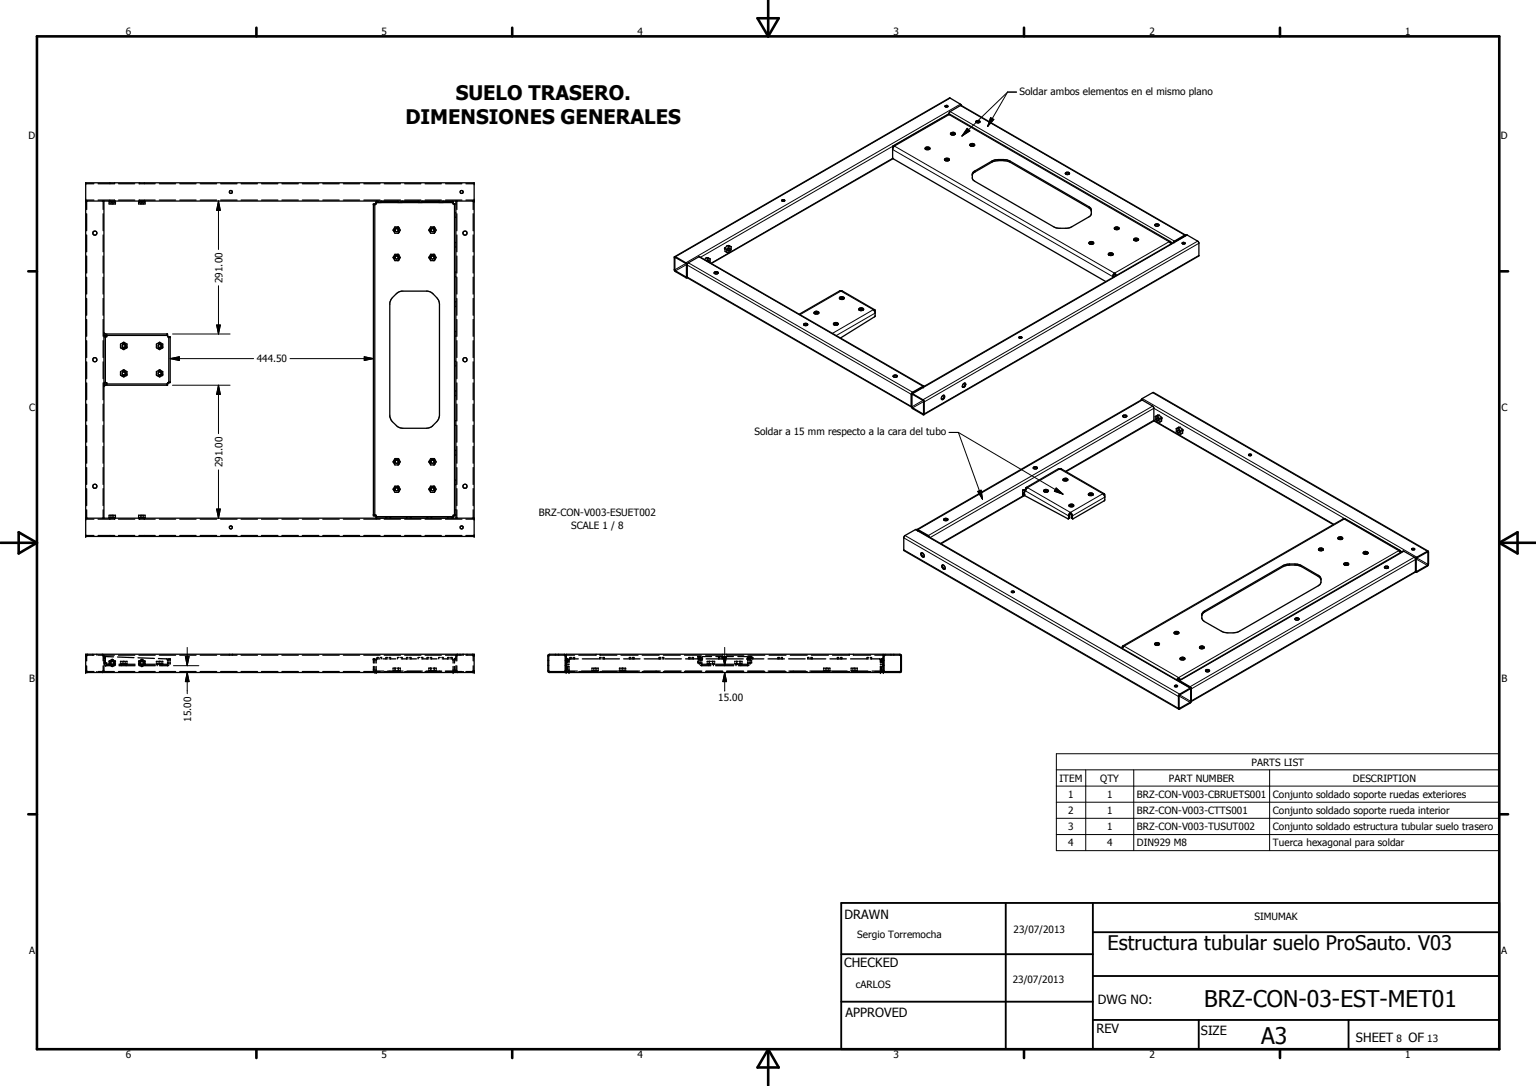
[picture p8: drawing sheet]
<svg xmlns="http://www.w3.org/2000/svg" width="420mm" height="297mm" viewBox="0 0 420 297" stroke-linecap="round" stroke-linejoin="round" font-family="sans-serif">
<g fill="none" stroke="#000" stroke-width=".35">
<path d="M244.3 39.9l-.1 3.3 .1 .2 58.2 33.6M244.3 39.9l.4 .1-.5 .7M244.3 39.9l14.9-8.6h.7l60.3 34.8M258.5 29l.5-.2 .3 .3-.4 .2zM258.5 29.2h.8M259.5 31.4l.3-.8 3.2-1.7 61.3 35.4M260 36.7l.6-.2 .7 .2M260 36.4a.74 .74 0 0 1 1.3 .3 .69 .69 0 0 1-.7 .3 .69 .69 0 0 1-.6-.6zM260.3 36.9l.3-.3 .5 .3M263 28.9l-.3-.4-3-1.7-75.2 43.4M265.3 39.5a.77 .77 0 0 1 1.3 .2l-.3 .3h-.6l-.3-.2zM265.4 39.8l.6-.3 .6 .3"/>
<path d="M265.5 39.9l.5-.2 .3 .2M267 33.1a.57 .57 0 0 1 .6-.2 .57 .57 0 0 1 .4 .5 .57 .57 0 0 1-.6 .2 .57 .57 0 0 1-.4-.5zM267 33.4l.5-.3 .5 .3M23.4 50h106.3v96.7h-106.3zM23.4 55h106.3M23.4 50.2h2.3M23.4 54.7h2.3M23.7 55v2.3M23.7 58.5v4.6M26.8 50.2h4.5M26.8 54.7h4.5M28.2 55v2.3"/>
<path d="M28.2 58.5v4.6M28.4 55v86.7M29.8 55v.8h1.8v-.8M29.8 55.1h.1M30 50v.1M30 50.2h.1M30 54.7v.4h1.4M30.3 55v.3M30.3 55.5v.3M30.5 55h.1M30.7 55h.1M30.7 55.1v.7"/>
<path d="M30.9 55h.1M31.1 55v.3M31.1 55.5v.3M31.4 50v.1M31.4 50.2h.1M31.4 54.7v.4M31.5 55.1h.1M32.4 50.2h4.5M32.4 54.7h4.5M37.9 55v.8h1.8v-.8M37.9 55.1h.1M38 50.2h4.4"/>
<path d="M38 54.7h4.4M38.1 55.1h1.4M38.2 50v.1M38.2 50.2h.1M38.2 54.7v.4M38.4 55v.3M38.4 55.5v.3M38.6 55h.1M38.8 55h.1M38.8 55.1v.7M39.1 55h.1M39.2 55v.3"/>
<path d="M39.2 55.5v.3M39.5 50v.1M39.5 50.2h.1M39.5 54.7l-.1 .4M39.6 55.1h.1M43.6 50.2h4.4M43.6 54.7h4.4M49.2 50.2h4.4M49.2 54.7h4.4M54.8 50.2h4.5M54.8 54.7h4.5M60.4 50.2h4.4"/>
<path d="M60.4 54.7h4.4M65.9 50.2h4.5M65.9 54.7h4.5M71.5 50.2h4.5M71.5 54.7h4.5M77.1 50.2h4.5M77.1 54.7h4.5M82.7 50.2h4.5M82.7 54.7h4.5M88.3 50.2h4.5M88.3 54.7h4.5M93.9 50.2h4.5"/>
<path d="M93.9 54.7h4.5M99.5 50.2h4.5M99.5 54.7h4.5M102.5 55.8v85.1M102.9 55.4h21M103.2 55v.4M103.5 55.1h-.6v.7h-.8v85.1h.8v.8h3.1M104 55.1h5.2M104.4 55v.4M105.1 50.2h4.4M105.1 54.7h4.4M108.7 55v.4"/>
<path d="M109.6 55.1h5.2M110 55v.4M110.7 50.2h4.4M110.7 54.7h4.4M114.4 55v.4M115.2 55.1h5.2M115.6 55v.4M116.3 50.2h4.4M116.3 54.7h4.4M120 55v.4M120.9 55.1h3v.7h.8M121.2 55v.4"/>
<path d="M121.9 50.2h4.5M121.9 54.7h4.5M124.3 55.8v85.1M124.7 55v86.7M124.7 58.2h-.3v1.2h.3M125 55v2.3M125 58.5v4.6M125.9 52.2a.42 .42 0 0 1 .7 .1 .42 .42 0 0 1-.3 .6l-.4-.2zM127.5 50.2h2.2M127.5 54.7h2.2M129.4 55v2.3M129.4 58.5v4.6"/>
<path d="M213.9 54.9l.4-.1 .3 .1M213.9 55h.7M213.9 55l.2-.4 .4 .1 .1 .3M244.3 43.4l-49.7 28.7M253.1 40.5l.2-.2 .6-.1 .5 .4-.4 .3h-.6l-.3-.2zM253.1 40.8l.4-.3 .8 .3M253.3 40.9l.4-.3 .5 .3M258.4 43.8l.6-.2 .6 .2M258.6 43.9l.3-.2 .5 .2M259.6 43.8a.63 .63 0 0 0-.6-.5 .63 .63 0 0 0-.6 .4l.2 .2M259.6 43.8l-.4 .2-.6-.1M266 47.9l.5-.7 5-3 1.5-.3 2.5 .2 .8 .3 21.5 12.4 .7 .9"/>
<path d="M266.3 47l5.2-3.1 1.5-.3 2.5 .1 22.5 12.9 .5 .7v1.2l-.5 .7-5.3 3.1-1 .1-3-.1-22-12.7-.7-.8v-1.3zM291.4 47.4l.3-.3 .8 .2a.56 .56 0 0 1-.5 .5 .56 .56 0 0 1-.6-.4zM291.5 47.5l.5-.2 .5 .2M23.7 64.3v4.6M23.7 70v4.7M23.7 75.8v4.6M28.2 64.3v4.6M28.2 70v4.7M28.2 75.8v4.6M107.6 62.7v.2M107.6 63v.2M107.6 70.2v.2"/>
<path d="M107.6 70.5v.2M107.9 63.3a.67 .67 0 0 1 .6-1 .67 .67 0 0 1 .6 1M107.9 70.8a.67 .67 0 0 1 .6-1 .67 .67 0 0 1 .6 1M108 69.6h1l.5 .8-.5 .9h-1l-.5-.9zM108 62.1h1l.5 .8-.5 .9h-1l-.5-.9zM108.7 69.6h.2M108.7 62.1h.2M108.9 71.2l-.2 .1M108.9 63.8h-.2M109 69.7l.2 .1M109 62.2l.2 .1M109.2 71.1l-.2 .1"/>
<path d="M109.2 63.6l-.2 .1M117.4 62.7v.2M117.4 63v.2M117.4 70.2v.2M117.4 70.5v.2M117.8 63.3a.67 .67 0 0 1 .5-1 .67 .67 0 0 1 .6 1M117.8 70.8a.67 .67 0 0 1 .5-1 .67 .67 0 0 1 .6 1M117.8 69.6h1l.5 .8-.5 .9h-1l-.5-.9zM117.8 62.1h1l.5 .8-.5 .9h-1l-.5-.9zM118.6 62.1h.1M118.6 69.6h.1M118.7 63.8h-.1"/>
<path d="M118.7 71.2l-.1 .1M118.8 62.2l.1 .1M118.8 69.7l.1 .1M118.9 63.6l-.1 .1M118.9 71.1l-.1 .1M124.7 66.3h-.3v1.3h.3M124.7 74.4h-.3v1.3h.3M125 64.3v4.6M125 70v4.7M125 75.8v4.6M129.4 64.3v4.6M129.4 70v4.7"/>
<path d="M129.4 75.8v4.6M184.5 70.2h.3l3.1 2v3.7h-.3l-3-1.8zM184.6 70.4l3.1 1.8v3.5l-3.1-1.8zM187.9 72.5l.3-.6 3.2-1.7 61.3 35.4M187.9 75.7l.1 .3 61.3 35.3M188 75.9l-.1 .1M193.2 70.5h.5l.6 .3M193.2 70.5l-.5 .5M193.2 70.5l.5 .3M193.5 71.4l.4-.2v.5M193.7 70.8h.6M193.7 70.8l-.5 .5"/>
<path d="M194.3 70.8l-.2 1M195.4 74.7l.3-.2 .7 .2M195.4 74.8a.51 .51 0 0 1 .5-.5 .51 .51 0 0 1 .5 .5M195.4 74.8l.3 .1 .7-.1M198.2 67.9l.1 .8 .5 .3M198.2 67.9l.6 .3M198.8 68.2v.8M198.9 67.2h.6l.5 .3M198.9 67.2l-.7 .7M198.9 67.2l.5 .2M199.2 68.2l.5-.3v.4l-.3 .3-.3-.1zM199.4 67.4l.6 .1"/>
<path d="M199.4 67.4l-.6 .8M200 67.5v.8l-.6 .8-.6-.1M297.9 66.6a.94 .94 0 0 1 1.2 0M298.1 66.8l.3-.3 .5 .3M299.1 66.6l.1-.1a.66 .66 0 0 0-.7-.4 .66 .66 0 0 0-.6 .4l.2 .2M299.1 66.6l-.4 .2-.6-.1M303.2 69.7l.4-.2 .8 .2M303.2 69.4a.64 .64 0 0 1 .7-.3 .64 .64 0 0 1 .5 .6 .72 .72 0 0 1-1.2-.3zM303.4 69.8l.3-.2 .5 .2M304.8 62.3a.63 .63 0 0 1 .7-.3 .63 .63 0 0 1 .5 .6l-.6 .2-.5-.1zM304.9 62.6l.4-.2 .8 .2M304.9 75.1l-.3 .3v.4"/>
<path d="M304.9 74.7l-.4 .4-.1 .8M304.9 74.7v.4M304.9 75.1l.2 .4M304.9 74.7l.5 .7M305 62.7l.3-.2 .6 .2M310.2 65.7l.4-.3 .8 .3M310.2 65.3h1.1a.53 .53 0 0 1-.3 .7 .53 .53 0 0 1-.7-.2l-.2-.2zM310.3 65.8l.3-.2 .6 .2M315.9 61.6l.3-.3h.5l.3 .3M315.9 61.6a.65 .65 0 0 0 1.1 0M315.9 61.6l.6-.2 .5 .2M320.2 66.1h-.4l.4 .7"/>
<path d="M320.2 66.1l.1 .6M323.4 66.6a.36 .36 0 0 1 .4-.3 .36 .36 0 0 1 .3 .3M323.4 66.6h.7M324.2 64.5l-3.1 1.8M324.3 64.3l-3 1.7-.4 .4M324.3 64.3l.1 .1M23.7 81.6v4.6M23.7 87.4v4.6M23.7 93.2v4.6M23.7 99v4.6M28.2 81.6v4.6M28.2 87.4v4.6"/>
<path d="M28.2 93.2v4.6M28.2 99v4.6M28.4 91.4h17.4v.7h.8v12.5h-.8v.8h-17.4M28.4 91.7h17.4M28.4 91l.4 .4M28.8 92.1v12.5M29.2 91.4v.1M29.2 91.6v.5h-.8M33 94.1l.9-.5 .8 .5v1l-.8 .5-.9-.5zM33 94.9l.1 .1M33.1 95.1l.1 .1M33.5 94.1a.66 .66 0 0 1 1 .5 .66 .66 0 0 1-1 .6"/>
<path d="M33.6 93.8h.2M33.9 93.8h.2M34.6 95.1l-.1 .1M34.7 94.9v.1M42.8 94.1l.9-.5 .8 .5v1l-.8 .5-.9-.5zM42.8 94.9l.1 .1M43 95.1v.1M43.3 94.1a.65 .65 0 0 1 1 .5 .65 .65 0 0 1-1 .6M43.5 93.8h.1M43.8 93.8h.1M44.4 95.1l-.1 .1M44.5 94.9v.1"/>
<path d="M46.2 92.1v12.5M107.3 81.4l1.4-1.3 1.1-.5h7.2l1.2 .5 1.3 1.3 .5 .8 .2 1v30.4l-.2 1-1.8 2-.9 .5h-7.1a4.1 4.1 0 0 1-3.1-2l-.5-1.2v-31.1zM124.7 82.5h-.3v1.3h.3M124.7 90.7h-.3v1.2h.3M124.7 98.8h-.3v1.3h.3M125 81.6v4.6M125 87.4v4.6M125 93.2v4.6M125 99v4.6M129.4 81.6v4.6M129.4 87.4v4.6M129.4 93.2v4.6"/>
<path d="M129.4 99v4.6M219.8 88.8a.58 .58 0 0 1 .6-.4 .58 .58 0 0 1 .5 .4M219.8 88.8a.7 .7 0 0 0 1.1 0M219.9 88.9l.3-.3 .7 .3M222.7 85.7l.5-.2 .7 .2M222.9 85.9l.3-.3h.4l.1 .3M223 85.9h.7M223.9 85.7a.57 .57 0 0 0-.6-.6 .57 .57 0 0 0-.5 .7l.2 .1M223.9 85.7l-.2 .2M228 88.8l.4-.3 .6 .1 .2 .2M228.2 88.9l.4-.3 .5 .3M229.2 88.7l.1-.1a.67 .67 0 0 0-.7-.4 .67 .67 0 0 0-.6 .5l.4 .2h.6"/>
<path d="M229.2 88.7l-.2 .2M229.7 81.3a.68 .68 0 0 1 .7-.2 .68 .68 0 0 1 .5 .6 .63 .63 0 0 1-.8 .3 .63 .63 0 0 1-.4-.7zM229.7 81.7l.4-.3 .8 .3M229.9 81.8l.4-.2 .4 .2M235 84.7l-.1-.1a.66 .66 0 0 1 .7-.4 .66 .66 0 0 1 .6 .6M235 84.8l.6-.3 .6 .3M235 84.7l.2 .2M235.2 84.9a.48 .48 0 0 1 .8 0M236.2 84.8l-.5 .2-.5-.1M239.2 84.7l.2 .2-.1 1.7-9.4 5.9M239.2 84.7l-8.8-5.1-.6-.1-11.2 6.4M239.2 84.7h-.3l.5 .8"/>
<path d="M278.7 92.2l.6-.1 .3 .2-.4 .2zM279.5 92.4l-.4-.2-.3 .2M23.7 104.7v4.6M23.7 110.5v4.6M23.7 116.3v4.6M28.2 104.7v4.6M28.2 110.5v4.6M28.2 116.3v4.6M28.4 104.6h.8v.6M28.4 105h17.4M28.8 105.4l-.4 .3M29.2 105.2v.2"/>
<path d="M33 101.6l.9-.5 .8 .5v1l-.8 .5-.9-.5zM33 102.4l.1 .1M33.1 102.6l.1 .2M33.5 101.6a.66 .66 0 0 1 1 .5 .66 .66 0 0 1-1 .6M33.6 101.3h.2M33.9 101.3h.2M34.6 102.6l-.1 .2M34.7 102.4v.1M42.8 101.6l.9-.5 .8 .5v1l-.8 .5-.9-.5zM42.8 102.4l.1 .1M43 102.6v.2M43.3 101.6a.65 .65 0 0 1 1 .5 .65 .65 0 0 1-1 .6"/>
<path d="M43.5 101.3h.1M43.8 101.3h.1M44.4 102.6l-.1 .2M44.5 102.4v.1M124.7 106.9h-.3v1.3h.3M124.7 115.1h-.3v1.2h.3M125 104.7v4.6M125 110.5v4.6M125 116.3v4.6M129.4 104.7v4.6M129.4 110.5v4.6M129.4 116.3v4.6"/>
<path d="M244.3 103l.4-.2 .7 .2M244.4 102.7a.57 .57 0 0 1 .6-.2 .57 .57 0 0 1 .4 .5 .57 .57 0 0 1-.6 .2 .57 .57 0 0 1-.4-.5zM249.3 107.9l.1 3.5 .2 .4 2.9 1.6h.3M249.3 107.9l.3-.2 3.2 1.9v3.8M249.4 107.7l75.1-43.4 3.1 1.7 .3 .3v3.8l-75.2 43.3M249.4 107.6l-.1 .3M249.5 107.9l3.1 1.7v3.6l-3.1-1.8zM249.5 107.9v.1M252.5 105.8l-3 1.8M252.6 113.2h.1M252.8 105.7l-.3-.1-2.9 1.7-.2 .3M257.8 108.3l.5-.2a.65 .65 0 0 1 0 .8 .65 .65 0 0 1-.8 .2z"/>
<path d="M258.2 108.1l-.1 .8-.6 .3M263.5 105l.3-.2a.55 .55 0 0 1 .4 .6 .55 .55 0 0 1-.5 .5l-.3 .1-.2-.3zM263.9 104.8l-.1 .8-.5 .3M307.2 113.7h1a.51 .51 0 0 1-.5 .5 .51 .51 0 0 1-.5-.5zM307.2 113.9l.3-.2 .7 .2M312.1 109.5l.4-.5 3-1.6 75.2 43.3M315.6 115.1l-24 13.9M315.6 115.1l49.1 28.4M315.6 115.1h.1M315.6 115.1l-.1-3.8-3.3-1.9-61.3 35.4M316 113.9v.8l.6 .8 .7-.1M316.4 114.3l.5 .3-.1 .5-.4-.3z"/>
<path d="M316.6 113.8l.7 .8M316.6 113.8l-.6 .1M317.1 113.6l.7 .7M317.1 113.6h-.5l-.6 .3M317.1 113.6l-.5 .2M317.3 114.6v.8M317.8 114.3l-.1 .9-.4 .2M317.8 114.3l-.5 .3M321.8 117.2v.8l.6 .8 .6-.1M322.1 117.6l.5 .2 .1 .5-.6-.2zM322.4 117.2l.6 .7M322.4 117.2h-.6"/>
<path d="M322.5 116.9h.1M322.5 116.9h.4M322.5 116.9l-.7 .3M322.9 116.9l.7 .7M322.9 116.9l-.5 .3M323 117.9v.8M323.6 117.6l-.1 .9-.5 .2M323.6 117.6l-.6 .3M23.7 122.1v4.6M23.7 127.9v4.6M23.7 133.6v4.7M23.7 139.4v2.3"/>
<path d="M28.2 122.1v4.6M28.2 127.9v4.6M28.2 133.6v4.7M28.2 139.4v2.3M107.6 126.1v.1M107.6 126.4v.1M107.6 133.6v.1M107.6 133.9v.1M107.9 126.7a.67 .67 0 0 1 .6-1.1 .67 .67 0 0 1 .6 1.1M107.9 134.2a.67 .67 0 0 1 .6-1.1 .67 .67 0 0 1 .6 1.1M108 133h1l.5 .8-.5 .9h-1l-.5-.9zM108 125.4h1l.5 .9-.5 .9h-1l-.5-.9z"/>
<path d="M108.7 133h.2M108.7 125.4l.2 .1M108.9 134.6l-.2 .1M108.9 127.1l-.2 .1M109 133.1h.2M109 125.6h.2M109.2 134.5h-.2M109.2 127h-.2M117.4 126.1v.1M117.4 126.4v.1M117.4 133.6v.1M117.4 133.9v.1"/>
<path d="M117.8 126.7a.67 .67 0 0 1 .5-1.1 .67 .67 0 0 1 .6 1.1M117.8 134.2a.67 .67 0 0 1 .5-1.1 .67 .67 0 0 1 .6 1.1M117.8 133h1l.5 .8-.5 .9h-1l-.5-.9zM117.8 125.4h1l.5 .9-.5 .9h-1l-.5-.9zM118.6 133h.1M118.6 125.4l.1 .1M118.7 134.6l-.1 .1M118.7 127.1l-.1 .1M118.8 133.1h.1M118.8 125.6h.1M118.9 134.5h-.1M118.9 127h-.1"/>
<path d="M124.7 123.2h-.3v1.3h.3M124.7 131.3h-.3v1.3h.3M124.7 139.4h-.3v1.3h.3M125 122.1v4.6M125 127.9v4.6M125 133.6v4.7M125 139.4v2.3M129.4 122.1v4.6M129.4 127.9v4.6M129.4 133.6v4.7M129.4 139.4v2.3M279.7 134.2v.5h.6v-.5"/>
<path d="M279.7 134.2h.6M279.7 135.2v.4h.6M279.7 134.2l.3-.2 .3 .2M279.7 135.2h.6M280 134.7v.3M280 135l.3 .2M280 135l-.3 .2M280.1 134h.5M280.2 135.6l-22.8 13.1M280.3 135.6l12 6.3M280.3 135.2v.4M280.7 133.3l.4 .1-.6 .9-.3-.2"/>
<path d="M280.7 133.3l-.2 .7M282.6 128.1a.82 .82 0 0 1 1.1 0M282.7 127.8a.53 .53 0 0 1 .6-.2 .53 .53 0 0 1 .4 .5l-.8 .2-.2-.2zM285.5 134.4a.68 .68 0 0 1 .6-.5 .68 .68 0 0 1 .7 .4l-.4 .3-.7-.1M285.5 134.4l.2 .1M285.5 134.4l.5-.2 .7 .2M285.7 134.5l.4-.2 .4 .2M289.9 128.3l-.4-.1-8.8 5.1M290.2 128.2l11.8 6.8M290.2 128.2l-.3 .1M290.2 128.1v.1M290.2 128.1l-.3 .2"/>
<path d="M290.8 131.1a.64 .64 0 0 1 .7-.3 .64 .64 0 0 1 .5 .6 .67 .67 0 0 1-.7 .2 .67 .67 0 0 1-.5-.5zM290.9 131.4l.5-.3 .6 .3M291 131.5l.4-.3 .5 .3M292.5 138.4a.82 .82 0 0 1 1.2 0M292.6 138.6h.9M292.6 138.6l.3-.3 .6 .3M293.7 138.4a.62 .62 0 0 0-.6-.6 .62 .62 0 0 0-.7 .5l.2 .3M293.7 138.4l-.2 .2M297.8 135.4l.4-.3 .8 .3M298 135.5l.4-.2 .4 .2M298.9 135.4l-1 .1M298.9 135.4l.1-.1a.69 .69 0 0 0-.6-.5 .69 .69 0 0 0-.7 .5l.2 .2"/>
<path d="M302 135l.2 .4v1.3l-.2 .3-8.6 4.9M302 135h-.3l.5 1M341.6 124.5h.7M341.7 124.2h.4l.2 .2a.45 .45 0 0 1-.4 .2 .45 .45 0 0 1-.4-.2zM23.4 141.7h106.3M23.4 146.5h2.3M23.4 142h2.3M26.8 146.5h4.5M26.8 142h4.5M29.8 141.7v-.8h1.8v.8M29.8 141.6h.8M30 141.6v.4"/>
<path d="M30 146.5v.1M30 146.7h.1M30.3 140.9v.3M30.3 141.5v.2M30.5 141.6v.1M30.7 140.9v.8M30.8 141.6h.8M30.9 141.6v.1M31.1 140.9v.3M31.1 141.5v.2M31.4 141.6v.4M31.4 146.5v.1"/>
<path d="M31.4 146.7h.1M32.4 146.5h4.5M32.4 142h4.5M37.9 141.7v-.8h1.8v.8M37.9 141.6h.9M38 146.5h4.4M38 142h4.4M38.2 141.6v.4M38.2 146.5v.1M38.2 146.7h.1M38.4 140.9v.3M38.4 141.5v.2"/>
<path d="M38.6 141.6v.1M38.8 140.9v.8M38.9 141.6h.8M39.1 141.6v.1M39.2 140.9v.3M39.2 141.5v.2M39.4 141.6l.1 .4M39.5 146.5v.1M39.5 146.7h.1M43.6 146.5h4.4M43.6 142h4.4M49.2 146.5h4.4"/>
<path d="M49.2 142h4.4M54.8 146.5h4.5M54.8 142h4.5M60.4 146.5h4.4M60.4 142h4.4M62.9 143.9h.5a.42 .42 0 0 1 0 .6 .42 .42 0 0 1-.6 0zM65.9 146.5h4.5M65.9 142h4.5M71.5 146.5h4.5M71.5 142h4.5M77.1 146.5h4.5M77.1 142h4.5"/>
<path d="M82.7 146.5h4.5M82.7 142h4.5M88.3 146.5h4.5M88.3 142h4.5M93.9 146.5h4.5M93.9 142h4.5M99.5 146.5h4.5M99.5 142h4.5M102.9 141.3h21M105.1 146.5h4.4M105.1 142h4.4M105.6 141.7v-.3h1.2v.3"/>
<path d="M106.4 141.7h5.2M110.7 146.5h4.4M110.7 142h4.4M111.2 141.7v-.3h1.2v.3M112 141.7h5.3M116.3 146.5h4.4M116.3 142h4.4M116.8 141.7v-.3h1.3v.3M117.7 141.7h5.2M121.9 146.5h4.5M121.9 142h4.5M122.5 141.7v-.3h1.2v.3"/>
<path d="M124.7 140.9h-.8v.8h-.6M125.9 144.1l.4-.3 .3 .1v.6l-.5 .1zM127.5 146.5h2.2M127.5 142h2.2M250.9 144.8l3 1.7 .4 .4M250.9 144.8l-.1 .1M251 145l3 1.8M252.1 151.2a.89 .89 0 0 1 .7 1.1M252.1 151.2l.2 .8 .5 .3M252.1 151.2a.66 .66 0 0 0-.1 .8 .66 .66 0 0 0 .8 .3M257.8 154.6a.7 .7 0 0 1 .6 .3 .7 .7 0 0 1-.1 .8 .76 .76 0 0 1-.5-1.1zM257.8 154.5l.2 .8 .5 .3"/>
<path d="M258.1 142.2a.62 .62 0 0 1 .6-.4 .62 .62 0 0 1 .6 .4M258.1 142.2l.4 .2h.5l.3-.2M258.2 142.2l.3-.2 .7 .2M292.8 140.5l-.2 .3v.9l-.3 .2M292.8 140.2l-.5 .7v1M292.8 140.2l.5 .5 .1 1.2M292.8 140.5l.3 .3v.8l.3 .3M292.8 140.2v.3M360.7 150.1a.72 .72 0 0 1 .7-.3 .72 .72 0 0 1 .6 .6 .72 .72 0 0 1-.7 .2 .72 .72 0 0 1-.6-.5zM360.7 150.4l.4-.2 .8 .2M361.3 158.7l-.5-.9-5-2.9-1.6-.3h-2.1l-.9 .3-21.7 12.5-.8 .9M361.7 150.5l-.4-.2-.4 .2"/>
<path d="M361.7 150.5h.1M366 147.4l.6-.3 .6 .3M366.2 147.5l-.2-.2a.62 .62 0 0 1 .6-.5 .62 .62 0 0 1 .6 .6l-.1 .1M366.2 147.5h.9M366.2 147.5l.3-.2 .6 .2M367.7 154.4l.4-.2 .8 .2M367.7 154.1l.8-.2 .4 .2a.62 .62 0 0 1-.7 .5 .62 .62 0 0 1-.5-.5zM367.9 154.6l.2-.3 .6 .3M372.9 151.4a.87 .87 0 0 1 1.3 0M372.9 151a.63 .63 0 0 1 .8-.3 .63 .63 0 0 1 .4 .7 .69 .69 0 0 1-.7 .2 .69 .69 0 0 1-.5-.6zM373.2 151.5l.4-.2 .4 .2M378.7 155.3l.4-.2 .7 .2"/>
<path d="M378.7 155l.3-.1h.7a.38 .38 0 0 1 0 .6 .38 .38 0 0 1-.5 0l-.5-.2zM382.9 150.5l-15-8.6h-.5l-60.3 34.8M382.9 150.5l.2 .6M382.9 150.5l-.3 .1 .5 .6M386.2 150.1l.5-.1 .3 .2-.2 .2h-.5zM386.2 150.3h.7M387.2 156.5v-3.8l-.3-.3-3.1-1.7-61.4 35.5M387.2 156.5l-61.4 35.4M387.2 156.5h.1M387.2 153l.4-.6 3.1-1.6 .1 3.4-.2 .5-3.3 1.8M387.2 156.3l.1 .2M387.4 156.2v.1"/>
<path d="M387.6 156.3h-.1M390.6 151v3.5l-3 1.8M390.6 151h.1M390.6 151l-3.2 1.7 .1 3.6M23.4 179.2h2.3M23.4 178.9h106.3v5h-106.3zM23.5 179.2l-.1 .3M23.7 179.3v1.5M23.9 179.2h-.1M23.9 178.9l-.2 .1M25.4 178.9v.1M25.4 179.1v.1"/>
<path d="M26.5 178.9v.1M26.5 179.1v.1M26.8 179.2h4.5M28 178.9l.2 .1M28.1 179.2h.1M28.1 179.3l.1 1.5M28.4 179.2l.2 1.5M28.4 179.6h.4M28.5 179.7l-.1 .1M28.6 179.6h.1M28.8 179.6l2.3 .1M28.8 179.6v.2"/>
<path d="M32.2 179.7l4.4 .2M32.4 179.2h4.5M37.7 179.9l4.5 .2M38 179.2h4.4M43.6 179.2h4.4M49.2 179.2h4.4M54.8 179.2h4.5M60.4 179.2h4.4M62.7 178.9v.1M62.7 179.1v.1M63.6 178.9v.1M63.6 179.1v.1"/>
<path d="M65.9 179.2h4.5M71.5 179.2h4.5M77.1 179.2h4.5M82.7 179.2h4.5M88.3 179.2h4.5M93.9 179.2h4.5M99.5 179.2h4.5M103.5 179.8l-.3 .2M104 179.8l.4 .2M105.1 179.2h4.4M106 179.8l-.4 .2M106.4 179.8l.4 .2"/>
<path d="M109.2 179.8l-.5 .2M109.6 179.8l.4 .2M110.7 179.2h4.4M111.6 179.8l-.4 .2M112 179.8l.4 .2M114.8 179.8l-.4 .2M115.2 179.8l.4 .2M116.3 179.2h4.4M117.3 179.8l-.5 .2M117.7 179.8l.4 .2M120.4 179.8l-.4 .2M120.9 179.8l.3 .2"/>
<path d="M121.9 179.2h4.5M122.9 179.8l-.4 .2M123.3 179.8l.4 .2M124.7 179.8l-.1 .2M124.8 179.2l-.1 1.6M125 179.3v1.5M125.1 179.2h.1M125.2 178.9l-.2 .1M125.8 178.9v.1M125.8 179.1v.1M126.6 178.9v.1M126.6 179.1v.1"/>
<path d="M126.7 178.9v.1M126.7 179.1v.1M127.5 179.2h2.2M127.8 178.9v.1M127.8 179.1v.1M129.2 178.9l.2 .1M129.3 179.2h.1M129.4 179.3v1.5M129.6 179.2l.1 .1M150.3 179.2h4.2v4.5l-4.3-.1-.1-4.1zM152 178.9v.1M152 179.1v.1"/>
<path d="M152.8 178.9v.1M152.8 179.1v.1M154.8 179.2h2.4M154.8 179.3l-.4-.4h-4l-.5 .3-.1 .3 .1 4.3 .3 .1h4.3l.3-.3M154.8 178.9h86.8v5h-86.8zM154.8 179.8l.2 .2M156.3 179.8l-.4 .2M156.7 179.8l.5 .2M158.3 179.2h4.7M163.1 178.9v.1M163.1 179.1v.1M164.2 179.1l4.5 .1"/>
<path d="M164.2 178.9v.1M164.5 179.8l-.5 .2M164.9 179.8l.4 .2M169.9 179.2h4.6M172.6 179.8l-.4 .2M173 179.8l.4 .2M175.7 179.2h4.6M180.7 179.8l-.4 .2M181.1 179.8l.5 .2M181.5 179.2h4.6M187.2 179.2h4.6M188.8 179.8l-.4 .2"/>
<path d="M189.3 179.8l.4 .2M191 179.6l-.1 .2M191.1 179.6h.2M191.2 179.6v.2M191.5 179.6l.1 .2M192 179.7v.3M193 179.2h4.6M194.6 179.6h-2.5M195.8 179.6h4.8M197 179.8l-.5 .2M197.4 179.8l.4 .2M197.7 178.9v.1"/>
<path d="M197.7 179.1v.1M198.8 179.1l4.6 .1M198.8 178.9v.1M201.8 179.6h2.6M204.4 179.7l.1 .3M204.6 179.2h4.6M205 179.6l-.1 .2M205.1 179.8l-.4 .2M205.1 179.6h.2M205.2 179.6v.2M205.5 179.6l.1 .1M205.5 179.8l.4 .2"/>
<path d="M205.6 179.9l-.1 .2M210.4 179.2h4.6M213.2 179.8l-.4 .2M213.6 179.8l.4 .2M216.2 179.2h4.6M221.3 179.8l-.4 .2M221.8 179.8l.4 .2M221.9 179.2h4.7M227.7 179.2h4.7M229.4 179.8l-.3 .2M229.9 179.8l.4 .2M232.3 178.9v.1"/>
<path d="M232.3 179.1v.1M233.4 178.9v.1M233.4 179.1v.1M233.5 179.2h4.7M237.6 179.8l-.4 .2M238 179.8l.4 .2M239.3 179.2h2.3M241.6 179.3l.5-.4h4l.5 .4-.1 4.5-.2 .1h-4.3l-.4-.3M241.6 179.8l-.1 .2M242 179.2l4.3 .1v4.3h-4.4l-.1-4.1zM243.7 178.9v.1M243.7 179.1v.1"/>
<path d="M244.5 178.9v.1M244.5 179.1v.1M276.7 162h.7M277.4 161.9l-.1-.2h-.5l-.1 .3M277.4 161.9l-.2 .2-.5-.1M307.1 176.7h.4l-.5 .7M307.1 176.7l-.1 .6M315.9 176.3l.4-.2 .8 .2M315.9 176.3l.1 .1M315.9 176.3v-.1a.67 .67 0 0 1 .6-.5 .67 .67 0 0 1 .6 .5l-.2 .2M316 176.4h.9M316.1 176.4a.48 .48 0 0 1 .8 0"/>
<path d="M321.2 173.2l.4-.2 .8 .2M321.2 172.9l.4-.2 .6 .1a.4 .4 0 0 1 .2 .5 .4 .4 0 0 1-.5 .2l-.6-.1zM321.4 173.4l.2-.3 .6 .3M322.9 179.9l.6-.2 .6 .4a.74 .74 0 0 1-.7 .5 .74 .74 0 0 1-.6-.5zM328.2 177.2l.4-.2 .7 .2M328.2 176.8l.8-.1 .4 .3a.62 .62 0 0 1-.6 .5 .62 .62 0 0 1-.6-.5zM328.3 177.4l.3-.2 .6 .2M329.1 167.4l22.1-12.8 1.6-.3h2.1l.9 .3 5 2.9 .5 .7v1.2l-.7 .8-22 12.7-1.3 .2-2.7-.2-5.1-2.9-.8-.8v-1.3zM354.2 169.4l.6-.2 .5 .2M354.3 169.2a.57 .57 0 0 1 .6-.2 .57 .57 0 0 1 .4 .5 .57 .57 0 0 1-.6 .2 .57 .57 0 0 1-.4-.5zM23.4 183.7h2.3M23.4 183.4l.1 .3"/>
<path d="M23.7 182.1v1.5M23.7 183.9h.1M23.8 183.6l.1 .1M25.4 183.7v.1M25.4 183.9h.1M26.5 183.7v.1M26.5 183.9h.1M26.8 183.7h4.5M28.1 183.6v.1M28.2 182.1l-.1 1.5M28.2 183.9h-.1M28.4 182.1v1.6"/>
<path d="M28.4 181.1l.1 .1M28.4 180.2h.2M28.4 180.8h.2M28.4 180.1h.2M28.6 181.3h.1M28.7 180.2h.1M28.7 180.8h.1M28.7 180.7h.1M28.7 180.1h.1M28.8 182l.4 .1M28.8 181.1l.1 .4M28.8 180v.4"/>
<path d="M28.8 180.6v.4M28.9 181.5h.1M28.9 181.3h-.5l.1 .4M29 181.7h2.4M29.1 181.3l.1 .3M29.2 181.8v.3M29.2 182.1h2.2M29.8 181.6l.1 .1M29.8 181.3v.4M29.8 181.7l.1 .2M30 181.8v.1M30 181.9h.1"/>
<path d="M30 180.7l-.2 .1 .1 .2M30 181.9l.3 .2M30 180.7v.1M30.4 181l.4-.1a.43 .43 0 0 1 .3 .6 .43 .43 0 0 1-.7 .2 .43 .43 0 0 1 0-.7zM30.5 180.5h.1M30.5 180.5l-.2 .1M30.6 180.4l-.1 .1M30.6 182.2h.3h-.1M30.6 180.3h.2M30.8 180.5h.1M30.8 180.4l.1 .1M30.9 180.5l.2 .1"/>
<path d="M31.4 180.7l.1 .3M31.4 181.9l-.3 .2M31.4 180.7v.1M31.4 181.8v.1M31.4 181.9h.1M31.6 181.6l-.1 .1M31.6 181.3v.4M31.6 181.7l-.1 .2M32.4 183.7h4.5M32.5 182.1h4.4M32.5 181.7h4.4M33 181.6h.1"/>
<path d="M33 181.4v.3M33.2 181.9v.2M33.2 181.6v.1M33.3 180.9h-.3v.2M33.4 181.6h-.2v.2M33.4 180.9v.2M33.4 181.4v.3M33.6 180.9h.6M33.6 181.6v.1M33.6 181.6l.5 .1M33.9 180.9v.2M33.9 181.4v.3"/>
<path d="M34.3 181.6h.3M34.3 180.9v.2M34.3 181.4v.3M34.4 180.9h.3v.2M34.5 181.6v.2M34.5 181.9v.2M34.7 181.6h.1M34.7 181.4v.3M37.9 181.6l4.6 .1M37.9 181.3v.4M37.9 181.7l.1 .2M38 183.7h4.4"/>
<path d="M38 182.1h4.5M38.1 181.8l.1 .1M38.1 181.9h.1M38.2 180.7l-.3 .1 .1 .2M38.2 181.9l.2 .2M38.2 180.7l-.1 .1M38.6 180.5h.2M38.6 180.5l-.2 .1M38.7 180.4l-.1 .1M38.8 180.3h.1M38.8 182.2h-.2h.3M38.9 180.5h.2"/>
<path d="M39 180.4l.1 .1M39.1 180.5l.2 .1M39.4 181.9l-.1 .2M39.4 180.7l.1 .1M39.5 180.7l.2 .1-.1 .2M39.5 181.8l-.1 .1M39.5 181.9h-.1M39.7 181.6l-.1 .1M39.7 181.3v.4M39.7 181.7l-.1 .2M42.8 181.6h.1M42.8 181.4v.3"/>
<path d="M43 181.6h.3M43 181.6v.2M43 181.9v.2M43.1 180.9h-.3v.2M43.3 180.9v.2M43.3 181.4v.3M43.3 180.1l2.4 .1M43.4 180.9h.6M43.5 181.7h.4M43.6 183.7h4.4M43.6 182.1h2.2M43.7 180.9v.2"/>
<path d="M43.7 181.4v.3M44.1 181.6h.3M44.1 180.9v.2M44.1 181.4v.3M44.3 180.9h.2v.2M44.3 181.6v.2M44.3 181.9v.2M44.5 181.6h.1M44.5 181.4v.3M45.8 180.3v.4M45.8 181v.6M45.8 181.8v.3"/>
<path d="M46 181.7h-2.4M46.2 180.4v.3M46.2 181v.5M46.2 181.5h-.1M46.2 182l-.4 .1M46.3 180.2l-.1 .1M46.4 180.2l.2 .1M46.6 180.4v.3M46.6 181l-.1 .7M49.2 183.7h4.4M54.8 183.7h4.5M60.4 183.7h4.4"/>
<path d="M62.7 183.7v.1M62.7 183.9h.1M63.6 183.7v.1M63.6 183.9h.1M65.9 183.7h4.5M71.5 183.7h4.5M77.1 183.7h4.5M82.7 183.7h4.5M88.3 183.7h4.5M93.9 183.7h4.5M99.5 183.7h4.5M102.1 180.4v1"/>
<path d="M102.1 182.3l.1 1.3M102.3 180.2l-.2 .1M102.4 180.2l.1 .1M102.5 180.4v1M102.5 182.3l.1 1.1M102.5 183.9h.2M102.7 183.5v.1M102.7 183.6h2.3M102.9 180.3v1.1M102.9 182.3v1.1M102.9 183.7v.2M103 180.2h1"/>
<path d="M103.2 180.1v.1M104.4 180.1v.1M104.8 180.2h1.2M105.1 183.7h4.4M105.6 180.1v.1M106 183.6h4.3M106.4 180.2h1.9M106.6 183.6v.1M106.6 183.8v.1M106.8 180.1v.1M107.5 183.3v.3M107.6 182.8l-.1 .2"/>
<path d="M107.8 183.4l-.2 .2M107.9 183.4v.3M107.9 183.8v.1M107.9 182.8h.5M107.9 183.4h.3M108 182.8v.2M108 183.2v.2M108.1 182.8v.2M108.1 183.3v.3M108.5 183.4h.4M108.7 182.8h.5M108.7 180.1v.1"/>
<path d="M108.7 183.4v.2M108.9 182.8v.2M108.9 183.3v.3M109 183.4h.3M109 182.8v.2M109 183.3v.3M109.2 183.4v.3M109.2 183.8v.1M109.4 182.8l.1 .2M109.5 183.2l-.1 .2M109.8 180.2h1.8M110 180.1v.1"/>
<path d="M110.7 183.7h4.4M111.2 180.1v.1M111.3 183.6h4.2M112 180.2h1.9M112.4 180.1v.1M114.4 180.1v.1M115.3 180.2h2M115.6 180.1v.1M116.3 183.7h4.4M116.6 183.6h4.2M116.8 180.1v.1M117.3 183.3v.3"/>
<path d="M117.5 182.8h-.2v.2M117.5 183.4l-.1 .2M117.6 182.8h.5M117.7 180.2h1.8M117.7 183.8v.1M117.8 182.8v.2M117.8 183.2v.2M117.9 182.8v.2M117.9 183.3v.3M118.1 183.4h-.4v.3M118.1 180.1v.1M118.3 183.4h.4"/>
<path d="M118.5 182.8h.5M118.6 183.4v.2M118.7 182.8v.2M118.7 183.3v.3M118.8 183.4h.3M118.8 182.8v.2M118.8 183.3v.3M118.9 183.4v.2M119 183.4v.3M119 183.8v.1M119.2 182.8h.1v.2M119.3 183.2l-.1 .2"/>
<path d="M120 180.1v.1M120.2 183.6v.1M120.2 183.8v.1M121 180.2h1.9M121.2 180.1v.1M121.8 183.6h2.3M121.9 183.7h4.5M122.5 180.1v.1M123.3 180.2h.5M123.7 180.1v.1M123.9 180.3v1.1M123.9 182.3v1.1"/>
<path d="M123.9 183.7v.2M124.1 183.5v.1M124.3 180.4v1M124.3 182.3v1.1M124.3 183.9h-.1M124.4 180.2l-.1 .1M124.4 180.1v.1M124.6 180.2h.1M124.7 182.1l.1 1.6M124.7 183.2l-.1 .4M125 182.1v1.5M125 183.9h.1"/>
<path d="M125.1 183.6v.1M125.8 183.7v.1M125.8 183.9h.1M126.6 183.7v.1M126.6 183.9h.1M126.7 183.7v.1M126.7 183.9h.1M127.5 183.7h2.2M127.8 183.7v.1M127.8 183.9h.1M129.3 183.6v.1M129.4 182.1v1.5"/>
<path d="M129.4 183.9h.1M129.7 183.6l-.1 .1M149.8 182h.1M149.8 180.6h.1M150 182h.1M150 180.6h.1M152 183.7v.1M152 183.9h.1M152.8 183.7v.1M152.8 183.9h.1M154.6 180.6h.3M154.8 183.7h2.4"/>
<path d="M154.8 180.2h.5M154.8 181.6h.1M154.8 180.9h.3M154.8 181.7h.3M154.8 180.5h.1M154.8 180.3h.3M154.8 181.8h.3M154.9 181.9l-.3 .1M154.9 180.2v.1M154.9 180.4l.1 1.3M155 181.8v.3M155 182.2v1.4"/>
<path d="M155 180.8h.2M155 182.3h.2l.2 1.1M155.1 180.1l.1 .1M155.3 180.2v.1M155.3 180.4v1M155.3 183.9h.2M155.4 180.9h.2M155.4 181.7h.2M155.4 180.3h.3l-.1 .2M155.4 181.8h.2M155.4 180.8h.2M155.4 182.3h.2v1.1"/>
<path d="M155.5 183.5v.1M155.5 183.6h2.4M155.6 180.4v1M155.6 183.7v.2M155.8 180.2h2.4M155.9 180.1v.1M157.2 180.1v.1M158.3 183.7h4.7M159.1 183.6h4.5M159.3 180.2h4.5M161.9 183.4h.1M161.9 183.3v.3"/>
<path d="M162.1 183.4h.3M162.1 183.4v.3M162.1 183.8v.1M162.2 182.8h-.3v.2M162.4 182.8v.2M162.4 183.3v.3M162.5 182.8h.6M162.6 183.6h.4M162.8 182.8v.2M162.8 183.2v.4M163.1 183.7v.1M163.1 183.9h.1"/>
<path d="M163.2 183.4h.3v.3M163.2 182.8v.2M163.2 183.3v.3M163.4 182.8h.2v.2M163.4 183.4v.2M163.5 183.8v.1M163.6 183.4h.1M163.6 183.3v.3M164 180.1l.5 .1M164.2 183.9h.1M164.7 183.6h4.6M164.9 180.2h4.5"/>
<path d="M165.3 180.1v.1M168.7 183.7l-4.5 .1M169.4 183.4h.1M169.4 183.3v.3M169.6 183.8v.1M169.7 182.8h-.3v.2M169.9 183.7h4.6M169.9 183.4h-.3v.3M169.9 182.8v.2M169.9 183.3v.3M170 182.8h.6M170.1 183.6h.4"/>
<path d="M170.3 182.8v.2M170.3 183.2v.4M170.4 183.6h4.6M170.6 180.2h4.5M170.7 183.4h.3M170.7 182.8v.2M170.7 183.3v.3M170.9 182.8h.2v.2M170.9 183.4l.1 .3M171 183.8v.1M171.1 183.4h.1M171.1 183.3v.3"/>
<path d="M172.2 180.1v.1M173.4 180.1v.1M175.7 183.7h4.6M176.1 183.6h4.5M176.2 180.2h4.6M179.5 183.6v.1M179.5 183.8v.1M180.3 180.1v.1M181.5 183.7h4.6M181.6 180.1l-.5 .1M181.8 183.6h4.5M181.9 180.2h4.5"/>
<path d="M187.2 183.7h4.6M187.4 183.6h4.6M187.5 180.2h4.7M188.4 180.1v.1M189.7 180.1v.1M190.9 181.1l.1 .2M190.9 180v.2M191 180.8l-.1 .2M191.1 181.3h.2M191.1 180.8h.1M191.2 180v.3M191.2 180.3v.4"/>
<path d="M191.2 181l.1 .7M191.5 181.3h.1M191.6 180v.3M191.6 180.3v.4M191.6 181v.3M191.6 182l.4 .1M191.6 181.3l.1 .2M191.8 181.7h.1M191.8 181.7h2.7M192 182.1h2.5M192 180.3v.4M192 181v.6"/>
<path d="M192 181.8v.3M192 180.3v.2M193 183.7h4.6M193.1 183.6h4.6M193.5 181.4l.1 .2M193.6 180.9l-.1 .2M193.7 181.6h.3M193.8 180.9h.5M193.8 181.6v.2M193.8 181.9v.2M194 180.9v.2M194 181.4v.3"/>
<path d="M194.1 180.9v.2M194.1 181.4v.3M194.1 181.6h.4M194.3 181.6v.1M194.6 180.9h.5M194.7 181.6h.4M194.9 180.9v.2M194.9 181.4v.3M195 180.9v.2M195 181.4v.2M195.1 181.6v.2M195.1 181.9v.2"/>
<path d="M195.2 181.6l.2 .1M195.3 180.9h.2v.2M195.5 181.4v.3M195.7 182.1h5M195.7 181.7h5M196.5 180.1v.1M197.7 183.7v.1M197.7 183.9h.1M197.8 180.1l-4.6 .1M198.8 183.6h4.6M198.8 180.2h4.5M198.8 183.9h.1"/>
<path d="M201 181.4l.1 .2M201.1 180.9l-.1 .2M201.2 181.6h.3M201.3 180.9h.5M201.3 181.6v.2M201.3 181.9v.2M201.5 180.9v.2M201.5 181.4v.3M201.6 180.9v.2M201.6 181.4v.3M201.6 181.6h.4M201.7 181.6v.1"/>
<path d="M202 182.1h2.5M202.1 180.9h.5M202.3 181.6h.3v.2M202.4 180.9v.2M202.4 181.4v.3M202.5 180.9v.2M202.5 181.4v.2M202.6 181.9v.2M202.7 181.6l.1 .1M202.8 180.9l.2 .2M203 181.4v.3M203.4 183.7l-4.6 .1"/>
<path d="M204.2 180.2h4.7M204.4 180.3l.1 .2M204.5 183.6h4.5M204.5 180.3v.4M204.5 181v.6M204.5 181.8v.3M204.6 183.7h4.6M204.7 181.7h-2.7M204.7 180.1v.1M204.8 181.5h.1M204.9 181.3h.1M204.9 180v.3"/>
<path d="M204.9 180.3v.4M204.9 181v.3M204.9 181.3l-.1 .2M204.9 182l-.4 .1M205.1 181.3h.2M205.2 180.3l.1 .4M205.2 180.1h.1M205.2 180v.3M205.2 181l-.1 .7M205.5 180.7l.1 .2M205.6 181.1l-.1 .2M205.9 180.1v.1"/>
<path d="M210.1 180.2h4.5M210.1 183.6h4.6M210.4 183.7h4.6M212.8 180.1v.1M214 180.1v.1M215.7 180.2h4.5M215.8 183.6h4.6M216.2 183.7h4.6M217 183.6v.1M217 183.8v.1M220.9 180.1l.4 .1M221.4 180.2h4.5"/>
<path d="M221.5 183.6h4.5M221.9 183.7h4.7M222.2 180.1v.1M225.3 183.4h.1M225.3 183.3v.3M225.5 183.8v.1M225.6 182.8h-.3v.2M225.8 183.4h-.3v.3M225.8 182.8v.2M225.8 183.3v.3M225.9 182.8h.6M226 183.6h.4"/>
<path d="M226.2 182.8v.2M226.2 183.2v.4M226.6 183.4h.3M226.6 182.8v.2M226.6 183.3v.3M226.8 182.8h.2v.2M226.8 183.4l.1 .3M226.9 183.8v.1M227 183.4h.1M227 180.2h4.5M227 183.3v.3M227.1 183.6h4.6"/>
<path d="M227.7 183.7h4.7M229.1 180.1v.1M230.3 180.1v.1M232.3 183.7v.1M232.3 183.9h.1M232.7 180.2h4.9M232.8 183.3l.1 .3h4.5M232.8 183.4h.1M232.9 183.4h.3M233 183.4v.3M233 183.8v.1M233 183.4v.2"/>
<path d="M233.1 182.8h-.3v.2M233.2 182.8v.2M233.2 183.3v.3M233.4 182.8h.6M233.4 183.7v.1M233.4 183.9h.1M233.5 183.6h.4M233.5 183.7h4.7M233.7 182.8v.2M233.7 183.2v.4M234.1 183.4h.3l-.1 .3M234.1 182.8v.2"/>
<path d="M234.1 183.3v.3M234.3 182.8h.2v.2M234.3 183.8v.1M234.5 183.4h.1M234.5 183.3v.3M237.2 180.1v.1M238 180.2h2.7M238.4 180.1v.1M239.3 183.7h2.3M240.7 180.3h.3M240.8 180.3v.2M240.8 180.9h.3"/>
<path d="M240.8 181.7h.3M240.8 181.8h.2M240.8 180.8h.3M240.8 180.4v1M240.8 183.7v.2M241 183.5l-2.5 .1M241.1 182.3h-.3v1.1M241.2 180.4v1M241.2 182.3l-.1 1.1M241.2 183.9h-.2M241.2 180.3l.3 .1M241.2 181.8h.3"/>
<path d="M241.3 180.9h.3M241.3 181.7h.3M241.3 180.8h.3M241.3 182.3h.3M241.4 180.1l-.2 .2M241.4 180.2h.2M241.5 182h.1M241.5 182.2h.1M241.5 180.6h.1M241.5 180.6v.2M241.5 181v.4M241.5 181.6v.3"/>
<path d="M241.5 182.1v.1M241.5 180.7h.1M241.5 181.1h.1M241.5 180.2v.1M241.5 180.4v1M241.5 182.3v1.3M241.6 182h.2M241.6 182.2h.1M241.6 180.6h.2M241.6 180.7h.1M241.6 181.1h.1M243.7 183.7v.1"/>
<path d="M243.7 183.9h.1M244.5 183.7v.1M244.5 183.9h.1M246.4 182h.1M246.4 180.6h.1M246.5 182h.1M246.5 180.6h.1M321.3 187.7h.8M322.1 187.7l-.3 .2-.5-.2M322.1 187.7a.46 .46 0 0 0-.4-.3 .46 .46 0 0 0-.4 .3M322.4 186.2h.3l2.8 1.6 .4 .5M322.4 185.3v.4"/>
<path d="M322.4 185.7l-.3 .4M322.4 185.3l.5 .6M322.4 185.7l.3 .4M322.4 185.3l-.5 .7M322.5 190.1l3-1.9 .4 .1-.1 3.7-3.2 2-.2-.2zM322.6 186.4h.1M322.6 190.1l3.1-1.6v3.5l-3.1 1.8zM322.7 186.4l2.9 1.7M322.9 180.3l.3-.2 .9 .2M323 180.5l.3-.3 .5 .1 .1 .2M325.8 188.2l-75.2-43.4-3.3 1.9v3.9l75.1 43.4M329.8 183.5a.71 .71 0 0 0 1.1 0"/>
<path d="M329.8 183.5l.2-.4h.5l.4 .4M329.8 183.6l.3-.3 .7 .3"/>
<circle cx="63.2" cy="52.5" r=".42"/>
<circle cx="25.9" cy="63.8" r=".58"/>
<circle cx="108.5" cy="70.5" r=".41"/>
<circle cx="108.5" cy="63" r=".41"/>
<circle cx="118.3" cy="62.9" r=".43"/>
<circle cx="118.3" cy="70.4" r=".41"/>
<circle cx="127.2" cy="63.8" r=".58"/>
<circle cx="25.9" cy="98.4" r=".58"/>
<circle cx="33.8" cy="94.6" r=".42"/>
<circle cx="43.7" cy="94.6" r=".42"/>
<circle cx="127.2" cy="98.4" r=".58"/>
<circle cx="33.8" cy="102.1" r=".41"/>
<circle cx="43.7" cy="102.1" r=".42"/>
<circle cx="25.9" cy="133" r=".57"/>
<circle cx="108.5" cy="133.8" r=".41"/>
<circle cx="108.5" cy="126.3" r=".41"/>
<circle cx="118.3" cy="126.3" r=".43"/>
<circle cx="118.3" cy="133.8" r=".41"/>
<circle cx="127.2" cy="133" r=".57"/>
<circle cx="30.7" cy="181.3" r=".67"/>
<circle cx="38.8" cy="181.3" r=".43"/>
<circle cx="38.8" cy="181.3" r=".67"/>
</g>
<g fill="#000">
<circle cx="23.4" cy="55" r=".18"/>
<circle cx="30" cy="55.1" r=".18"/>
<circle cx="30.5" cy="55.1" r=".18"/>
<circle cx="30.7" cy="55.1" r=".18"/>
<circle cx="30.9" cy="55.1" r=".18"/>
<circle cx="31.4" cy="55.1" r=".18"/>
<circle cx="38.2" cy="55.1" r=".18"/>
<circle cx="38.6" cy="55.1" r=".18"/>
<circle cx="38.8" cy="55.1" r=".18"/>
<circle cx="39.1" cy="55.1" r=".18"/>
<circle cx="39.5" cy="55.1" r=".18"/>
<circle cx="102.5" cy="55.8" r=".18"/>
<circle cx="102.9" cy="55.4" r=".18"/>
<circle cx="102.9" cy="55.1" r=".18"/>
<circle cx="129.7" cy="55" r=".18"/>
<circle cx="107.9" cy="70.8" r=".18"/>
<circle cx="107.9" cy="63.3" r=".18"/>
<circle cx="109.1" cy="70.8" r=".18"/>
<circle cx="109.1" cy="63.3" r=".18"/>
<circle cx="117.8" cy="70.8" r=".18"/>
<circle cx="117.8" cy="63.3" r=".18"/>
<circle cx="118.9" cy="63.3" r=".18"/>
<circle cx="118.9" cy="70.8" r=".18"/>
<circle cx="33.5" cy="95.2" r=".18"/>
<circle cx="33.5" cy="94.1" r=".18"/>
<circle cx="43.3" cy="94.1" r=".18"/>
<circle cx="43.3" cy="95.2" r=".18"/>
<circle cx="46.2" cy="92.1" r=".18"/>
<circle cx="33.5" cy="101.6" r=".18"/>
<circle cx="33.5" cy="102.7" r=".18"/>
<circle cx="43.3" cy="102.7" r=".18"/>
<circle cx="43.3" cy="101.6" r=".18"/>
<circle cx="46.2" cy="104.6" r=".18"/>
<circle cx="252.5" cy="105.8" r=".18"/>
<circle cx="107.9" cy="126.7" r=".18"/>
<circle cx="107.9" cy="134.2" r=".18"/>
<circle cx="109.1" cy="134.2" r=".18"/>
<circle cx="109.1" cy="126.7" r=".18"/>
<circle cx="117.8" cy="134.2" r=".18"/>
<circle cx="117.8" cy="126.7" r=".18"/>
<circle cx="118.9" cy="134.2" r=".18"/>
<circle cx="118.9" cy="126.7" r=".18"/>
<circle cx="23.4" cy="146.7" r=".18"/>
<circle cx="30" cy="141.7" r=".18"/>
<circle cx="31.4" cy="141.7" r=".18"/>
<circle cx="38.2" cy="141.7" r=".18"/>
<circle cx="39.4" cy="141.7" r=".18"/>
<circle cx="102.1" cy="140.9" r=".18"/>
<circle cx="102.5" cy="140.9" r=".18"/>
<circle cx="102.9" cy="141.7" r=".18"/>
<circle cx="102.9" cy="141.3" r=".18"/>
<circle cx="124.3" cy="140.9" r=".18"/>
<circle cx="129.7" cy="146.7" r=".18"/>
<circle cx="129.7" cy="141.7" r=".18"/>
<circle cx="251" cy="145" r=".18"/>
<circle cx="28.8" cy="179.6" r=".18"/>
<circle cx="191.2" cy="179.6" r=".18"/>
<circle cx="191.6" cy="179.6" r=".18"/>
<circle cx="192" cy="179.7" r=".18"/>
<circle cx="204.9" cy="179.6" r=".18"/>
<circle cx="205.2" cy="179.6" r=".18"/>
<circle cx="23.4" cy="183.9" r=".18"/>
<circle cx="28.5" cy="181.7" r=".18"/>
<circle cx="28.8" cy="182" r=".18"/>
<circle cx="29" cy="181.7" r=".18"/>
<circle cx="45.8" cy="180.3" r=".18"/>
<circle cx="46.2" cy="180.3" r=".18"/>
<circle cx="46.2" cy="180.2" r=".18"/>
<circle cx="46.6" cy="180.3" r=".18"/>
<circle cx="46.6" cy="180.2" r=".18"/>
<circle cx="102.1" cy="180.3" r=".18"/>
<circle cx="102.1" cy="180.2" r=".18"/>
<circle cx="102.5" cy="183.9" r=".18"/>
<circle cx="102.5" cy="180.3" r=".18"/>
<circle cx="102.5" cy="180.2" r=".18"/>
<circle cx="102.9" cy="183.9" r=".18"/>
<circle cx="102.9" cy="180.3" r=".18"/>
<circle cx="103" cy="180.2" r=".18"/>
<circle cx="123.9" cy="180.3" r=".18"/>
<circle cx="123.9" cy="183.9" r=".18"/>
<circle cx="124.3" cy="180.3" r=".18"/>
<circle cx="124.3" cy="180.2" r=".18"/>
<circle cx="124.6" cy="183.6" r=".18"/>
<circle cx="129.7" cy="183.9" r=".18"/>
<circle cx="154.8" cy="183.9" r=".18"/>
<circle cx="154.9" cy="180.2" r=".18"/>
<circle cx="154.9" cy="180.3" r=".18"/>
<circle cx="155" cy="182" r=".18"/>
<circle cx="155" cy="180.5" r=".18"/>
<circle cx="155" cy="180.6" r=".18"/>
<circle cx="155" cy="181.9" r=".18"/>
<circle cx="155" cy="181.6" r=".18"/>
<circle cx="155" cy="183.6" r=".18"/>
<circle cx="155.3" cy="180.3" r=".18"/>
<circle cx="155.3" cy="180.2" r=".18"/>
<circle cx="155.6" cy="180.3" r=".18"/>
<circle cx="155.6" cy="183.9" r=".18"/>
<circle cx="191.2" cy="180.2" r=".18"/>
<circle cx="191.2" cy="180.3" r=".18"/>
<circle cx="191.6" cy="180.2" r=".18"/>
<circle cx="191.6" cy="180.3" r=".18"/>
<circle cx="192" cy="180.3" r=".18"/>
<circle cx="204.9" cy="180.3" r=".18"/>
<circle cx="204.9" cy="180.2" r=".18"/>
<circle cx="205.2" cy="180.3" r=".18"/>
<circle cx="205.2" cy="180.2" r=".18"/>
<circle cx="240.8" cy="180.3" r=".18"/>
<circle cx="240.8" cy="183.9" r=".18"/>
<circle cx="241.2" cy="180.2" r=".18"/>
<circle cx="241.2" cy="180.3" r=".18"/>
<circle cx="241.5" cy="180.3" r=".18"/>
<circle cx="241.5" cy="180.2" r=".18"/>
<circle cx="241.6" cy="183.9" r=".18"/>
</g>
<g fill="none" stroke="#000" stroke-width=".27">
<path d="M244.7 40l14.9-8.6 60.2 34.7-14.9 8.6zM259.8 31.3l-.3-.1-67.9 39.2M259.9 30.5l61.4 35.5M259.9 26.8l-75.1 43.4M262.7 28.9l61.4 35.4M262.7 28.5l-75.1 43.4M264.6 35.1l.7 .7-2.2 1.4zM271 32.2l.9 .5-1.7 1.9zM275.6 25.2l-5.4 9.4M275.6 25.2h2.5M275.6 25.2l-12.5 12M59.8 55l.5 2.5h-1z"/>
<path d="M59.8 55v13.2M244.2 40.9l60.2 34.7 .2-.1M244.2 40.3l.1 .1M244.2 43.3l-49.7 28.7M266.7 46.7v.3M271.3 44.1v.3M273 43.6v.3M274.5 43.6v.3M276.3 44.1v.3M297.8 56.5v.3M59.8 78.1v13.3M184.8 70.4l-.2 .1"/>
<path d="M187.6 72.1l-3 1.7M187.8 72.4l-3 1.7M187.8 75.6l-.2 .1M187.9 75.7l61.4 35.5M187.9 72.5l61.4 35.4M188.3 71.9l61.3 35.4M191.2 70.2l61.3 35.5M320.2 66.2l.5 .3M320.3 66.4l-.1 .1M321.3 66.2h.1M324.1 64.5h.1M324.8 64.3l-75.2 43.4"/>
<path d="M327.6 66l-75.1 43.3M327.9 69.8l-75.1 43.4M327.9 66.5l-75.1 43.4M46.6 98.1l2.5-.5v1zM46.6 98.1h22.8M47.2 91.4h15.7M59.3 88.9h1l-.5 2.5zM79.3 98.1h22.8M99.6 97.6l2.5 .5-2.5 .5zM218.9 86.1l11.1-6.5 8.9 5.1-11.2 6.5M239.4 85l-.2 .1M239.4 85.6l-10.6 6.2"/>
<path d="M47.2 105.4h15.7M59.8 105.4l.5 2.5h-1zM59.8 105.4v13.2M249.6 107.5h.1M249.6 107.9l-.1 .1M252.5 105.8v.1M252.5 109.5l-3 1.8M252.6 113.1l-.1 .1M252.6 109.9l-3 1.6M259.6 118.3h2.6M262.2 118.3l28.6 16.9M262.2 118.3l6.6 18.3"/>
<path d="M312.5 109l75.1 43.4M312.5 109.4l-61.4 35.5M315.3 107.4l75.1 43.4M315.3 111.1l-61.4 35.4M59.3 139.2h1l-.5 2.5zM59.8 128.5v13.2M267.5 134.4l.9-.3 .4 2.5zM279.7 134.2l.3-.2 .3 .2zM279.7 135.2l.3-.2 .3 .2zM279.9 135.6l-22.7 13M280.4 133.9l-.2 .2M280.5 134.3l11.8 6.8 .3-.2"/>
<path d="M280.5 133.7l.2 .1M281.1 133.4l8.8-5.1 11.8 6.7-8.9 5.2zM288.9 133.5l1.9 1.7-2.4-.8zM289.9 128.3l.3-.2v.3zM291.5 128.9l24.1-14 49.3 28.5M302.2 135.4l-.2 .1M302.2 136l-8.8 5.1-.3-.2M247.2 150.4l75.2 43.3M247.2 147.1l75.2 43.4M247.6 146.5l75.1 43.4M250.4 144.9l75.1 43.3M251.1 145.1h.1"/>
<path d="M253.9 146.7h.1M254.5 147l61.1-35.3 67.9 39.2M292.6 141.6l-.3 .2M293.1 141.6l.3 .2M351 154.7v.3M352.8 154.3v.3M354.2 154.3v.3M356 154.7v.3M360.6 157.4v.2M383.1 150.9l-.2 .1M384 150.8l-61.3 35.4M386.9 152.4l-61.4 35.4"/>
<path d="M387.2 156.3l-61.3 35.4M387.2 153l-61.3 35.4M387.4 152.9l3 1.7M387.4 156.2l.2 .1M387.6 152.6l3 1.7M390.4 151l.2 .1M50.7 179.6h1l-.5 2.5zM51.2 177.1v5M197.7 179.6h1l-.5 2.5zM198.2 177.1v5M307 177l.1 .2M307.5 176.7l60.2-34.7 14.9 8.6-60.2 34.7z"/>
<path d="M329.5 167.1v.3M47.4 182.1h7M51.2 183.9l.5 2.5h-1zM51.2 183.9v5.8M198.2 183.9l.5 2.5h-1zM198.2 183.9v5.1M322.5 193.6l.2 .1M322.5 190.4l3 1.7M322.7 186.4h.1M322.7 190.1l3 1.7M325.5 188h.1M325.5 188.4l.2 .2"/>
<path d="M289 206.2h121.1v26.5h-121.1zM289 210.6h121.1M289 215h121.1M289 219.4h121.1M297 210.6v22.1M310.1 210.6v22.1M347.3 210.6v22.1M289 223.8h121.1M289 228.3h121.1"/>
</g>
<g fill="#000">
<path d="M264.6 35.1l.7 .7-2.2 1.4zM271 32.2l.9 .5-1.7 1.9zM59.8 55l.5 2.5h-1zM46.6 98.1l2.5-.5v1zM59.3 88.9h1l-.5 2.5zM99.6 97.6l2.5 .5-2.5 .5zM59.8 105.4l.5 2.5h-1zM59.3 139.2h1l-.5 2.5zM267.5 134.4l.9-.3 .4 2.5zM279.7 134.2l.3-.2 .3 .2zM279.7 135.2l.3-.2 .3 .2zM288.9 133.5l1.9 1.7-2.4-.8z"/>
<path d="M289.9 128.3l.3-.2v.3zM50.7 179.6h1l-.5 2.5zM197.7 179.6h1l-.5 2.5zM51.2 183.9l.5 2.5h-1zM198.2 183.9l.5 2.5h-1z"/>
</g>
<g fill="none" stroke="#000" stroke-width=".71">
<path d="M10.1 9.9h400v277.1h-400zM70.1 7.6v2.3M140.1 7.6v2.3M207.2 5h5.8l-2.9 4.9zM210.1 0v9.9M280.1 7.6v2.3M350.1 7.6v2.3M7.7 74.2h2.4M410.1 74.2h2.4M.1 148.5h10M5.1 145.6l5 2.9-5 2.9zM410.1 148.5h10"/>
<path d="M410.1 148.5l5-2.9v5.8zM7.7 222.7h2.4M410.1 222.7h2.4M70.1 287v2.4M140.1 287v2.4M210.1 287v10M210.1 287l2.9 5h-5.8zM280.1 287v2.4M350.1 287v2.4"/>
</g>
<path d="M230.1 247h180v40h-180zM275.1 247v40M298.9 255h111.2M298.9 247v40M230.1 274h68.8M230.1 261h68.8M298.9 279h111.2M298.9 267h111.2M327.9 279v8M368.9 279v8" fill="none" stroke="#000" stroke-width=".51"/>
<g font-size="6.3">
<text x="329.4" y="275.4">BRZ-CON-03-EST-MET01</text>
<text x="345" y="285.6">A3</text>
</g>
<g font-size="5.5">
<text x="124.7" y="27.4">SUELO TRASERO.</text>
<text x="110.9" y="34">DIMENSIONES GENERALES</text>
<text x="303" y="259.8">Estructura tubular suelo ProSauto. V03</text>
</g>
<g font-size="3.5">
<text x="231" y="251.5">DRAWN</text>
<text x="230.9" y="264.6">CHECKED</text>
<text x="300.3" y="274.5">DWG NO:</text>
<text x="231.3" y="278.3">APPROVED</text>
<text x="299.9" y="282.6">REV</text>
<text x="328.5" y="283.1">SIZE</text>
<text x="370.9" y="285.1">SHEET</text>
<text x="385.3" y="285.1">OF</text>
</g>
<g font-size="2.7">
<text x="34.4" y="9.6">6</text>
<text x="104.4" y="9.6">5</text>
<text x="174.4" y="9.6">4</text>
<text x="244.4" y="9.6">3</text>
<text x="314.4" y="9.6">2</text>
<text x="384.4" y="9.6">1</text>
<text x="278.9" y="26">Soldar ambos elementos en el mismo plano</text>
<text x="7.8" y="38.1">D</text>
<text x="410.6" y="38.1">D</text>
<text x="60.8" y="77.4" transform="rotate(-90 60.8 77.4)">291.00</text>
<text x="70.2" y="99.1">444.50</text>
<text x="7.9" y="112.4">C</text>
<text x="410.7" y="112.4">C</text>
<text x="206.4" y="119.1">Soldar a 15 mm respecto a la cara del tubo</text>
<text x="60.8" y="127.8" transform="rotate(-90 60.8 127.8)">291.00</text>
<text x="147.4" y="141.3">BRZ-CON-V003-ESUET002</text>
<text x="156.2" y="144.6">SCALE 1 / 8</text>
<text x="7.9" y="186.6">B</text>
<text x="196.5" y="191.9">15.00</text>
<text x="410.7" y="186.6">B</text>
<text x="52.3" y="197.4" transform="rotate(-90 52.3 197.4)">15.00</text>
<text x="342.3" y="209.4">PARTS LIST</text>
<text x="289.8" y="213.8">ITEM</text>
<text x="301" y="213.8">QTY</text>
<text x="319.7" y="213.8">PART NUMBER</text>
<text x="370.1" y="213.8">DESCRIPTION</text>
<text x="292.2" y="218.2">1</text>
<text x="302.8" y="218.2">1</text>
<text x="311" y="218.2">BRZ-CON-V003-CBRUETS001</text>
<text x="348.2" y="218.3">Conjunto soldado soporte ruedas exteriores</text>
<text x="292.2" y="222.7">2</text>
<text x="292.2" y="227.1">3</text>
<text x="302.8" y="222.6">1</text>
<text x="302.8" y="227.1">1</text>
<text x="311" y="222.7">BRZ-CON-V003-CTTS001</text>
<text x="311" y="227.1">BRZ-CON-V003-TUSUT002</text>
<text x="348.2" y="222.7">Conjunto soldado soporte rueda interior</text>
<text x="348.2" y="227.1">Conjunto soldado estructura tubular suelo trasero</text>
<text x="292.2" y="231.5">4</text>
<text x="302.8" y="231.5">4</text>
<text x="311" y="231.5">DIN929 M8</text>
<text x="348.2" y="231.5">Tuerca hexagonal para soldar</text>
<text x="343.1" y="251.8">SIMUMAK</text>
<text x="234.5" y="256.6">Sergio Torremocha</text>
<text x="277.2" y="255.3">23/07/2013</text>
<text x="7.9" y="260.9">A</text>
<text x="410.7" y="260.9">A</text>
<text x="277" y="268.7">23/07/2013</text>
<text x="234.1" y="270.3">cARLOS</text>
<text x="382" y="285.1">8</text>
<text x="390.4" y="285.1">13</text>
<text x="34.4" y="289.4">6</text>
<text x="104.4" y="289.4">5</text>
<text x="174.4" y="289.4">4</text>
<text x="244.4" y="289.4">3</text>
<text x="314.4" y="289.4">2</text>
<text x="384.4" y="289.4">1</text>
</g>
</svg>
